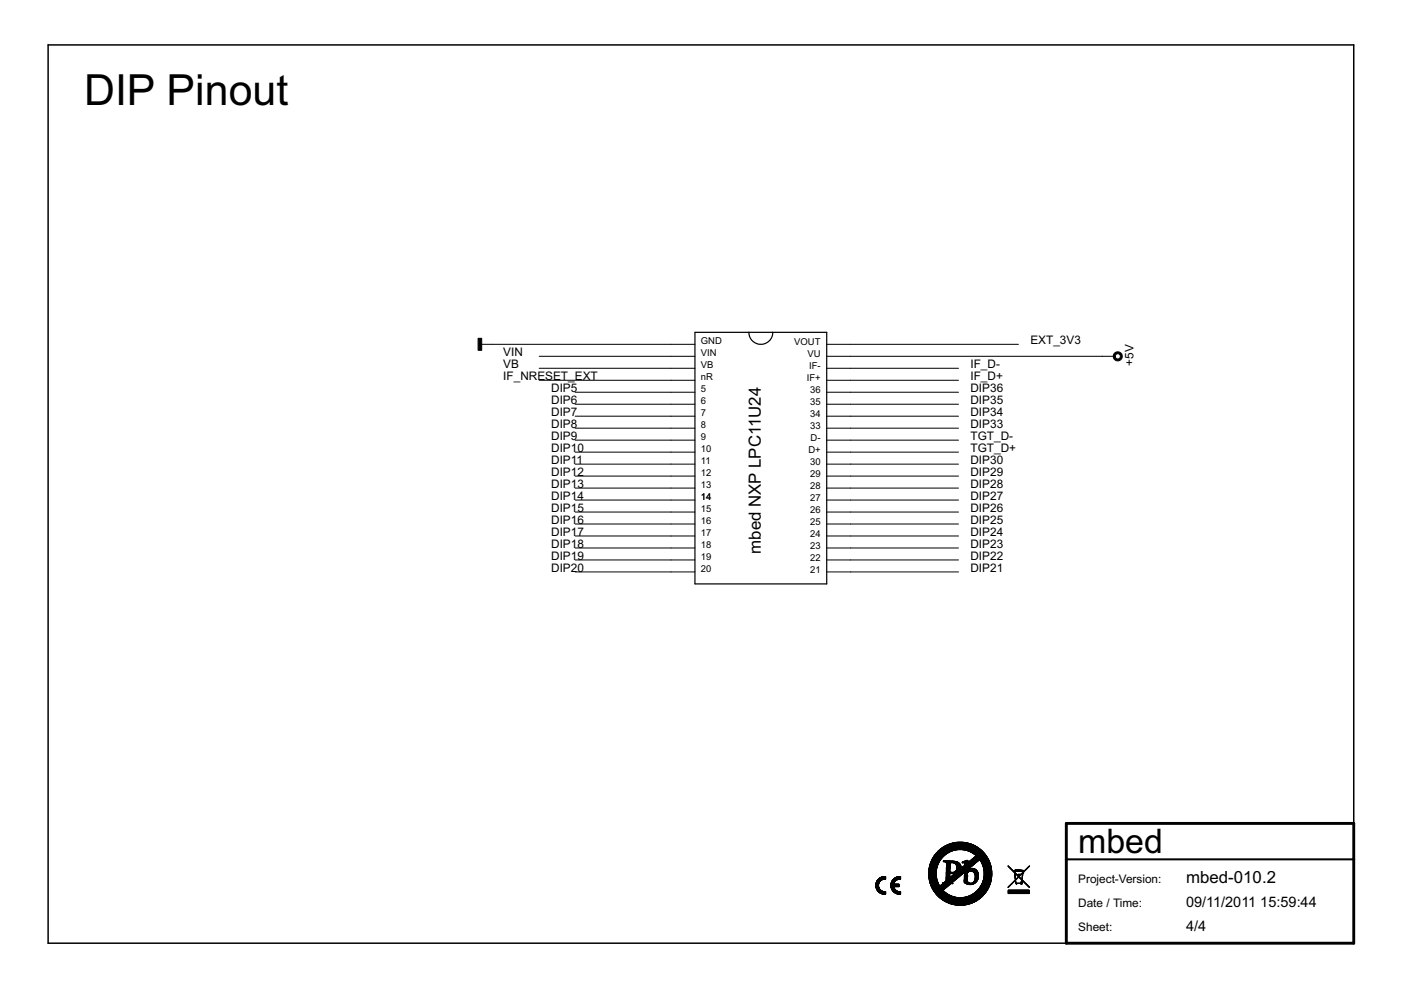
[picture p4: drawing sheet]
<svg xmlns="http://www.w3.org/2000/svg" width="297mm" height="210mm" viewBox="0 0 297 210" stroke-linecap="round" stroke-linejoin="round" font-family="sans-serif">
<g fill="#000" stroke="#000" stroke-width=".21">
<path d="M101.6 73h2.6zM142.3 73h5zM142.3 75.5h5zM142.3 78.1h5zM104.2 73h38.1zM114.3 75.5h28zM114.3 78.1h28zM175.3 78.1h5.1zM175.3 75.5h5.1zM175.3 73h5.1zM180.4 73h35.5zM180.4 78.1h22.8z"/>
<path d="M233.7 75.5h2.5zM180.4 75.5h53.3zM142.3 80.6h5zM142.3 83.2h5zM142.3 85.7h5zM142.3 88.2h5zM142.3 90.8h5zM142.3 93.3h5zM142.3 95.9h5zM142.3 98.4h5zM121.9 90.8h20.4zM121.9 93.3h20.4z"/>
<path d="M121.9 95.9h20.4zM121.9 98.4h20.4zM121.9 83.2h20.4zM121.9 85.7h20.4zM121.9 88.2h20.4zM114.3 80.6h28zM175.3 98.4h5.1zM175.3 95.9h5.1zM175.3 93.3h5.1zM175.3 90.8h5.1zM175.3 88.2h5.1zM175.3 85.7h5.1z"/>
<path d="M175.3 83.2h5.1zM175.3 80.6h5.1zM180.4 98.4h22.8zM180.4 90.8h22.8zM180.4 88.2h22.8zM180.4 85.7h22.8zM180.4 83.2h22.8zM180.4 95.9h22.8zM180.4 93.3h22.8zM180.4 80.6h22.8zM142.3 100.9h5zM142.3 103.5h5z"/>
<path d="M142.3 106h5zM142.3 108.6h5zM142.3 111.1h5zM142.3 113.6h5zM142.3 116.2h5zM142.3 118.7h5zM121.9 100.9h20.4zM121.9 103.5h20.4zM121.9 106h20.4zM121.9 108.6h20.4zM121.9 111.1h20.4zM121.9 113.6h20.4z"/>
<path d="M121.9 116.2h20.4zM121.9 118.7h20.4zM175.3 118.7h5.1zM175.3 116.2h5.1zM175.3 113.6h5.1zM175.3 111.1h5.1zM175.3 108.6h5.1zM175.3 106h5.1zM175.3 103.5h5.1zM175.3 100.9h5.1zM180.4 118.7h22.8zM180.4 116.2h22.8z"/>
<path d="M180.4 113.6h22.8zM180.4 111.1h22.8zM180.4 108.6h22.8zM180.4 106h22.8zM180.4 103.5h22.8zM180.4 100.9h22.8zM142.3 121.3h5zM121.9 121.3h20.4zM175.3 121.3h5.1zM180.4 121.3h22.8zM185.7 187.9h.6zM185.7 187.8h.6z"/>
<path d="M185.7 187.7h.6zM185.7 187.6h.6zM185.7 187.5h.6zM185.7 188.1h.6zM185.7 188h.6zM185.7 187.4h.6zM185.7 188.2h.6zM185.7 187.3h.6zM185.8 188.2h.6zM185.8 188.2h.5zM185.8 187.3h.5zM185.8 187.3h.6z"/>
<path d="M185.8 187.2h.6zM185.8 188.3h.6zM185.8 187.1h.6zM185.8 188.4h.6zM185.8 188.4h.7zM185.8 187h.6zM185.8 187h.7zM185.8 188.5h.7zM185.9 188.5h.6zM185.9 187h.6zM185.9 186.9h.6zM185.9 188.6h.7z"/>
<path d="M185.9 188.6h.6zM185.9 186.9h.7zM185.9 186.8h.7zM185.9 188.7h.8zM185.9 188.7h.7zM185.9 186.8h.8zM186 188.7h.7zM186 186.8h.7zM186 186.7h.7zM186 188.8h.8zM186 186.7h.8zM186 186.6h.8z"/>
<path d="M186.1 188.8h.8zM186.1 186.6h.8zM186.1 188.9h.8zM186.1 188.9h.9zM186.1 186.6h.9zM186.1 186.5h.9zM186.1 189h1zM186.1 186.5h1zM186.2 189h1zM186.2 189h.9zM186.2 186.5h.9zM186.2 186.5h1z"/>
<path d="M186.2 189h1.1zM186.2 186.4h1.1zM186.2 189h1.3zM186.2 189h1.2zM186.2 186.4h1.2zM186.2 186.4h1.3zM186.2 189.1h1.6zM186.2 186.4h1.6zM186.3 189.1h1.5zM186.3 186.4h1.5zM186.3 186.3h1.5zM186.4 189.2h1.4z"/>
<path d="M186.4 186.3h1.4zM186.4 186.2h1.4zM186.5 189.3h1.3zM186.5 186.2h1.3zM186.5 186.1h1.3zM186.6 189.3h1.2zM186.6 186.1h1.2zM186.6 189.4h1.2zM186.7 189.4h1.1zM186.7 186.1h1.1zM186.8 189.4h1zM186.8 186h1z"/>
<path d="M186.8 189.5h1zM186.9 189.5h.9zM186.9 186h.9zM186.9 185.9h.9zM187 189.5h.8zM187 185.9h.8zM187.1 189.5h.7zM187.1 185.9h.7zM187.1 189.6h.7zM187.2 189.6h.6zM187.2 185.9h.6zM187.3 185.9h.5z"/>
<path d="M187.3 189.6h.5zM187.4 189.6h.3zM187.4 185.9h.3zM188.9 188h1.7zM188.9 187.9h1.7zM188.9 187.8h1.7zM188.9 187.7h1.7zM188.9 187.6h1.7zM188.9 187.5h1.7zM188.9 188.1h.6zM188.9 188h.6zM188.9 187.5h.6z"/>
<path d="M188.9 187.4h.6zM188.9 187.3h.6zM188.9 188.2h.6zM189 188.3h.6zM189 188.2h.5zM189 187.3h.5zM189 187.2h.5zM189 187.2h.6zM189 187.1h.6zM189 188.4h.6zM189 188.4h.7zM189 187h.7z"/>
<path d="M189 188.5h.7zM189.1 188.5h.6zM189.1 186.9h.6zM189.1 188.6h.7zM189.1 188.6h.6zM189.1 186.9h.7zM189.1 186.8h.7zM189.1 188.7h.7zM189.1 188.7h.8zM189.1 186.8h.8zM189.2 188.7h.7zM189.2 186.8h.7z"/>
<path d="M189.2 186.7h.7zM189.2 188.8h.8zM189.2 188.8h.7zM189.2 186.7h.8zM189.2 186.6h.8zM189.3 188.8h.8zM189.3 186.6h.8zM189.3 188.9h.8zM189.3 188.9h.9zM189.3 186.6h.9zM189.3 186.5h.9zM189.3 189h1z"/>
<path d="M189.3 186.5h1zM189.4 189h1zM189.4 189h.9zM189.4 186.5h.9zM189.4 186.5h1zM189.4 189h1.1zM189.4 186.4h1.1zM189.4 189.1h1.5zM189.4 189h1.3zM189.4 189h1.2zM189.4 186.4h1.2zM189.4 186.4h1.3z"/>
<path d="M189.4 186.4h1.5zM189.5 189.1h1.4zM189.5 186.4h1.4zM189.5 186.3h1.4zM189.5 189.2h1.4zM189.6 189.2h1.3zM189.6 186.3h1.3zM189.6 186.2h1.3zM189.7 189.3h1.2zM189.7 189.2h1.2zM189.7 186.2h1.2zM189.7 186.1h1.2z"/>
<path d="M189.8 189.3h1.1zM189.8 186.1h1.1zM189.8 189.4h1.1zM189.9 189.4h1zM189.9 186.1h1zM189.9 186h1zM190 189.4h.9zM190 186h.9zM190 189.5h.9zM190.1 189.5h.8zM190.1 186h.8zM190.1 185.9h.8z"/>
<path d="M190.2 189.5h.7zM190.2 185.9h.7zM190.3 189.5h.6zM190.3 185.9h.6zM190.4 189.6h.5zM190.4 185.9h.5zM190.5 189.6h.4zM190.5 185.9h.4zM190.6 189.6h.3zM190.6 185.9h.3z"/>
<path d="M236.2 75a.96 .96 0 0 1 1.6 0 .96 .96 0 0 1-.5 1.4 .96 .96 0 0 1-1.3-.9h.4a.56 .56 0 0 1 .8-.4 .56 .56 0 0 1 .1 .9 .56 .56 0 0 1-.8-.3l-.1-.2h-.4z" fill-rule="evenodd"/>
</g>
<g fill="#000" stroke="#000" stroke-width=".21">
<path d="M101.4 71.7h.7v2.6h-.7zM199.5 180h8.3zM199.5 180h8.2zM199.5 179.9l8.2 .1zM199.6 179.9h8zM199.6 179.8l8 .1zM199.7 179.8h7.8zM199.7 179.7l7.8 .1zM199.8 179.7l7.6 .1zM199.8 179.7h7.6zM199.9 179.7h7.4zM199.9 179.6l7.4 .1z"/>
<path d="M199.9 179.6l7.3 .1zM200 179.6h7.2zM200.1 179.5l7 .1zM200.1 179.5h6.9zM200.2 179.5h6.8zM200.3 179.4l6.6 .1zM200.3 179.4h6.6zM200.4 179.4h6.4zM200.4 179.3l6.4 .1zM200.5 179.3l6.2 .1zM200.5 179.3h6.2zM200.6 179.3h6z"/>
<path d="M200.6 179.2l6 .1zM200.6 179.2l5.9 .1zM200.7 179.2h5.8zM200.8 179.2h5.6zM200.8 179.1l5.6 .1zM200.9 179.1l5.4 .1zM200.9 179.1h5.4zM201 179.1h5.2zM201 179l5.2 .1zM201.1 179h5zM201.2 179h4.8zM201.3 179h4.7z"/>
<path d="M201.3 178.9l4.6 .1zM201.4 178.9h4.4zM201.4 178.9h4.3zM201.5 178.9h4.1zM201.6 178.8l4 .1zM201.7 178.8l3.8 .1zM201.8 178.8h3.6zM201.9 178.8h3.4zM202 178.7l3.2 .1zM202.1 178.7l3 .1zM202.2 178.7h2.8zM202.3 178.6l2.6 .1z"/>
<path d="M202.5 178.6l2.2 .1zM202.6 178.6h2zM202.8 178.6h1.5zM203.1 178.6h1zM196.9 185.7l1.6 .1zM196.9 185.7h1.6zM196.9 185.6l1.6 .1zM196.9 185.6h1.6zM196.9 185.5l1.6 .1zM196.9 185.5h1.6zM196.9 184.9l1.6 .1zM196.9 184.9h1.6z"/>
<path d="M196.9 184.8l1.6 .1zM196.9 184.8h1.6zM196.9 184.7l1.6 .1zM196.9 184.7h1.6zM196.9 185.4l1.6 .1zM196.9 185.4h1.6zM196.9 185.3l1.6 .1zM196.9 185.3h1.6zM196.9 185.2l1.6 .1zM196.9 185.2h1.6zM196.9 185.1l1.6 .1zM196.9 185.1h1.6z"/>
<path d="M196.9 185l1.6 .1zM196.9 185h1.6zM196.9 186h1.6zM196.9 185.9l1.6 .1zM196.9 185.9h1.6zM196.9 185.8l1.6 .1zM196.9 185.8h1.6zM196.9 184.6l1.6 .1zM196.9 184.6h1.6zM196.9 184.5l1.6 .1zM196.9 184.5h1.6zM196.9 184.4l1.6 .1z"/>
<path d="M197 186.2h1.6zM197 186.1l1.6 .1zM197 186.1h1.6zM197 186l1.6 .1zM197 184.4l1.5 .1zM197 184.4h1.6zM197 184.3l1.6 .1zM197 184.3h1.6zM197 184.2l1.6 .1zM197 186.2l1.6 .1zM197 184.2h1.6zM197 184.1l1.6 .1z"/>
<path d="M197 186.5h1.6zM197 186.4h1.6zM197 186.3l1.6 .1zM197 186.3h1.6zM197 184.1h1.6zM197 184l1.6 .1zM197 186.4l1.6 .1zM197 184h1.6zM197 183.9l1.6 .1zM197 186.6h1.7zM197 186.6h1.6zM197 186.5l1.6 .1z"/>
<path d="M197 183.9h1.6zM197 183.8l1.6 .1zM197.1 186.7l1.6 .1zM197.1 186.7h1.6zM197.1 186.6l1.6 .1zM197.1 183.8l1.6 .1zM197.1 183.8h1.6zM197.1 183.7l1.6 .1zM197.1 183.7h1.6zM197.1 186.9h1.7zM197.1 186.8l1.7 .1zM197.1 186.8l1.6 .1z"/>
<path d="M197.1 186.8h1.6zM197.1 183.6l1.6 .1zM197.1 186.9l1.7 .1zM197.1 183.6h1.7zM197.1 183.5l1.7 .1zM197.1 187l1.7 .1zM197.1 187h1.7zM197.1 183.6h1.6zM197.1 183.5h1.7zM197.1 183.4l1.7 .1zM197.1 187.1h1.7zM197.1 183.3l1.7 .1z"/>
<path d="M197.2 187.1l1.7 .1zM197.2 183.4l1.6 .1zM197.2 183.4h1.6zM197.2 183.3h1.7zM197.2 187.2l1.7 .1zM197.2 187.2h1.7zM197.2 183.3h1.6zM197.2 187.3h1.7zM197.2 183.2l1.7 .1zM197.2 183.2h1.7zM197.2 187.3l1.8 .1zM197.2 187.3l1.7 .1z"/>
<path d="M197.2 183.1l1.7 .1zM197.2 183.1h1.7zM197.3 187.4l1.7 .1zM197.3 183.1h1.6zM197.3 187.5h1.7zM197.3 187.4h1.7zM197.3 183l1.7 .1zM197.3 182.9l1.7 .1zM197.3 183h1.7zM197.3 187.6h1.8zM197.3 187.5l1.8 .1zM197.3 182.9h1.8z"/>
<path d="M197.3 187.6l1.8 .1zM197.3 182.8l1.8 .1zM197.4 187.7h1.7zM197.4 182.8h1.7zM197.4 187.7l1.8 .1zM197.4 182.7l1.7 .1zM197.4 187.8l1.8 .1zM197.4 187.7l1.7 .1zM197.4 182.7h1.7zM197.4 187.9h1.8zM197.4 187.8h1.8zM197.4 182.7h1.8z"/>
<path d="M197.4 182.6l1.8 .1zM197.4 182.6h1.8zM197.5 187.9l3.4 .1zM197.5 187.9h3.4zM197.5 182.5l1.7 .1zM197.5 188h3.3zM197.5 182.5h1.8zM197.5 188l3.3 .1zM197.5 182.4l1.8 .1zM197.5 182.4h1.8zM197.5 188.1l3.2 .1zM197.5 188l3.2 .1z"/>
<path d="M197.5 188.1l3.1 .1zM197.5 188.1h3.2zM197.5 182.3l1.9 .1zM197.6 188.2h3zM197.6 182.3h1.8zM197.6 188.2l3 .1zM197.6 182.2l1.8 .1zM197.6 188.3h2.9zM197.6 182.2h1.8zM197.6 182.2h1.9zM197.6 188.3h2.8zM197.6 188.2l2.9 .1z"/>
<path d="M197.6 182.1l1.9 .1zM197.7 188.4h2.7zM197.7 188.3l2.7 .1zM197.7 182.1l1.8 .1zM197.7 182.1h1.8zM197.7 188.4h2.6zM197.7 182.1h1.9zM197.7 188.5h2.6zM197.7 188.4l2.6 .1zM197.7 182l1.9 .1zM197.7 188.5h2.5zM197.7 181.9l1.9 .1z"/>
<path d="M197.8 188.5l2.4 .1zM197.8 182h1.8zM197.8 181.9l1.9 .1zM197.8 181.9h1.9zM197.8 188.6h2.3zM197.8 181.8l1.9 .1zM197.8 188.6l2.3 .1zM197.8 188.7h2.2zM197.8 188.6l2.2 .1zM197.8 181.8h2zM197.9 188.7l2 .1zM197.9 188.7h2.1z"/>
<path d="M197.9 181.8h1.9zM197.9 181.7l2 .1zM197.9 188.8h2zM197.9 181.7h2zM197.9 188.8l2.1 .1zM197.9 188.8h2.1zM198 188.8h2zM198 181.6l1.9 .1zM198 188.9h2zM198 181.6l2 .1zM198 181.6h2zM198 188.9l2.1 .1z"/>
<path d="M198 188.9h2.1zM198 181.5l2 .1zM198 181.5h2.1zM198.1 189h2.1zM198.1 189h2zM198.1 181.4l2 .1zM198.1 189l2.1 .1zM198.1 181.4l2.1 .1zM198.1 181.4h2.1zM198.1 189.1h2.2zM198.1 189.1l2.2 .1zM198.1 181.3l2.2 .1z"/>
<path d="M198.2 189.2h2.2zM198.2 189.1l2.1 .1zM198.2 181.3h2.1zM198.2 181.3h2.2zM198.2 189.2l2.2 .1zM198.2 181.2l2.2 .1zM198.2 189.3h2.3zM198.2 181.2h2.2zM198.3 189.3h2.2zM198.3 181.2h2.2zM198.3 181.1l2.2 .1zM198.3 189.3l2.3 .1z"/>
<path d="M198.3 189.4h2.3zM198.3 181.1h2.3zM198.4 189.4h2.3zM198.4 189.4h2.2zM198.4 181.1h2.2zM198.4 189.4l2.3 .1zM198.4 181l2.3 .1zM198.4 189.4l2.4 .1zM198.4 181l2.2 .1zM198.4 181h2.3zM198.4 189.5h2.4zM198.4 189.5h2.5z"/>
<path d="M198.4 180.9l2.4 .1zM198.5 189.5l2.4 .1zM198.5 180.9l2.3 .1zM198.5 189.6h2.5zM198.5 180.9h2.4zM198.5 180.8l2.4 .1zM198.5 189.6l2.5 .1zM198.5 180.8h2.5zM198.6 180.8h2.4zM198.6 189.7h2.5zM198.6 180.8h2.5zM198.6 189.7l2.6 .1z"/>
<path d="M198.6 189.7h2.6zM198.6 180.7l2.5 .1zM198.6 189.8h2.7zM198.7 180.7l2.5 .1zM198.7 189.8h2.6zM198.7 180.7h2.5zM198.7 189.8h2.7zM198.7 180.7h2.6zM198.7 189.8l2.7 .1zM198.7 180.6l2.6 .1zM198.8 189.9h2.7zM198.8 180.6l2.5 .1z"/>
<path d="M198.8 180.6h2.6zM198.8 180.6h2.7zM198.8 189.9h2.8zM198.8 180.5l2.7 .1zM198.8 189.9l2.9 .1zM198.8 180.5l2.8 .1zM198.9 189.9l2.8 .1zM198.9 180.5h2.7zM198.9 190h2.9zM198.9 180.5h2.8zM198.9 190l3 .1zM198.9 180.4l2.9 .1z"/>
<path d="M198.9 190.1h3.1zM198.9 190l3.1 .1zM198.9 180.4h2.9zM198.9 180.4h3zM199 190.1h3.1zM199 190.1l3.2 .1zM199 180.4h3zM199 190.1l3.3 .1zM199.1 190.2h3.3zM199.1 180.3l3 .1zM199.1 180.3h3.1zM199.1 190.2h3.4z"/>
<path d="M199.1 180.3h3.2zM199.1 190.2h3.5zM199.1 180.2l3.3 .1zM199.2 190.2l3.6 .1zM199.2 190.3h3.7zM199.2 180.2l3.4 .1zM199.2 180.2h3.5zM199.2 190.3h4zM199.2 180.1l3.7 .1zM199.2 190.3l8.8 .1zM199.3 190.3l8.6 .1zM199.3 187.9h1.7z"/>
<path d="M199.3 180.1l3.8 .1zM199.3 190.4h8.6zM199.3 187.8l1.7 .1zM199.3 180.1h8.6zM199.3 187.8h1.7zM199.3 180l8.5 .1zM199.4 190.4l8.4 .1zM199.4 187.8h1.7zM199.4 180l8.4 .1zM199.4 190.5h8.4zM199.4 187.7l1.7 .1zM199.4 180h8.4z"/>
<path d="M199.5 187.7h1.6zM199.5 190.5h8.2zM199.5 190.5l8.2 .1zM199.5 187.7h1.7zM199.5 190.5l8.1 .1zM199.5 187.6l1.7 .1zM199.6 187.6l1.7 .1zM199.6 190.6h8zM199.6 187.6h1.7zM199.6 190.6l8 .1zM199.6 190.6l7.9 .1zM199.6 187.5l1.7 .1z"/>
<path d="M199.7 187.5l1.7 .1zM199.7 190.7h7.8zM199.7 187.5h1.7zM199.7 190.7h7.7zM199.8 190.7l7.6 .1zM199.8 187.5h1.7zM199.8 190.8h7.6zM199.8 187.4l1.7 .1zM199.8 187.4h1.7zM199.9 190.8h7.4zM199.9 187.4h1.6zM199.9 187.3l1.7 .1z"/>
<path d="M199.9 187.3h2.1zM199.9 187.2l2.1 .1zM199.9 187.2h2.1zM199.9 187.2h1.9zM199.9 187.1l1.9 .1zM199.9 187.3l2.1 .1zM199.9 190.8l7.3 .1zM199.9 190.8l7.4 .1zM200 187.3h2zM200 190.9h7.2zM200 182.6l2.6 .1zM200 182.6l2.5 .1z"/>
<path d="M200 182.6h2.4zM200 182.6h2.1zM200 182.5l1.4 .1zM200 182.7h2.7zM200 182.5l.4 .1zM200.1 190.9l7 .1zM200.2 191h6.8zM200.2 187.1l1.6 .1zM200.2 187.1h1.7zM200.2 191l6.8 .1zM200.3 191l6.6 .1zM200.3 187l1.7 .1z"/>
<path d="M200.3 182.7h2.5zM200.3 191.1h6.6zM200.3 187h1.7zM200.4 186.9l1.7 .1zM200.4 191.1h6.4zM200.4 186.9h1.7zM200.4 182.7l2.5 .1zM200.4 191.1l6.4 .1zM200.5 186.9h1.7zM200.5 182.8h2.5zM200.5 191.2h6.2zM200.5 186.8l1.7 .1z"/>
<path d="M200.6 186.8h1.6zM200.6 186.7l1.7 .1zM200.6 182.8h2.5zM200.6 191.2h6zM200.6 186.8h1.7zM200.6 186.6l1.8 .1zM200.6 186.6h1.9zM200.6 186.5h2zM200.6 186.4l2.1 .1zM200.6 186.4h2.1zM200.6 186.3l2.2 .1zM200.6 186.2l2.3 .1z"/>
<path d="M200.6 186.2h2.4zM200.6 186.1l2.5 .1zM200.6 182.8l2.5 .1zM200.6 186.7h1.8zM200.6 186.5l2 .1zM200.6 186.4h2.2zM200.6 186.3h2.3zM200.6 186.2h2.3zM200.6 186.1l2.4 .1zM200.6 186.1h.7zM200.6 186l.7 .1zM200.6 186h.7z"/>
<path d="M200.6 186h.8zM200.6 185.9l.8 .1zM200.6 185.9h.8zM200.6 185l3.7 .1zM200.6 182.9h2.6zM200.6 182.8l2.6 .1zM200.6 191.2l6 .1zM200.6 185.8l.8 .1zM200.6 185.8h.8zM200.6 185.7l.8 .1zM200.6 185.7h.8zM200.6 185.6l.8 .1z"/>
<path d="M200.6 185.6h.8zM200.6 185.5l.8 .1zM200.6 185.5h.8zM200.6 185.4l.8 .1zM200.6 185.4h.8zM200.6 185.3l.8 .1zM200.6 185.3h.8zM200.6 185.2l.8 .1zM200.6 185.2h.8zM200.6 185.1l.8 .1zM200.6 185.1h3.7zM200.6 185h3.8z"/>
<path d="M200.6 184.9l1.1 .1zM200.6 184.9l1 .1zM200.6 184.9h.8zM200.6 182.9h1.1zM200.7 184.8l.7 .1zM200.7 184.8h.7zM200.7 184.7l.7 .1zM200.7 184.7h.7zM200.7 184.6l.7 .1zM200.7 184.6h.7zM200.7 184.5l.7 .1zM200.7 184.5h.7z"/>
<path d="M200.7 184.4l.7 .1zM200.7 184.4h.7zM200.7 184.3l.7 .1zM200.7 184.3h.7zM200.7 184.2l.7 .1zM200.7 184.2h.7zM200.7 184.1l.7 .1zM200.7 184.1h.7zM200.7 184l.7 .1zM200.7 184h.7zM200.7 183.9l.7 .1zM200.7 183l.8 .1z"/>
<path d="M200.7 183h.8zM200.7 182.9l.8 .1zM200.7 183.2h.7zM200.7 183.1l.7 .1zM200.7 183.1h.7zM200.7 183l.7 .1zM200.7 191.2l5.8 .1zM200.7 183.9h.7zM200.7 183.8l.7 .1zM200.7 183.8h.7zM200.7 183.7l.7 .1zM200.7 183.7h.7z"/>
<path d="M200.7 183.6l.7 .1zM200.7 183.6h.7zM200.7 183.5l.7 .1zM200.7 183.5h.7zM200.7 183.4l.7 .1zM200.7 183.4h.7zM200.7 183.3l.7 .1zM200.7 183.3h.7zM200.7 183.2l.7 .1zM200.7 191.3h5.8zM200.8 191.3h5.6zM200.9 191.3l5.5 .1z"/>
<path d="M200.9 191.3l5.4 .1zM201 191.4h5.2zM201 191.4l5.2 .1zM201.1 191.4l5 .1zM201.1 191.5h5zM201.2 191.5h4.8zM201.3 191.5h4.6zM201.4 191.5l4.4 .1zM201.4 186.1h1.7zM201.4 191.6h4.4zM201.5 191.6h4.2zM201.5 185.1l2.7 .1z"/>
<path d="M201.5 186l1.7 .1zM201.5 186h1.7zM201.5 191.6h4.1zM201.6 185.9l1.7 .1zM201.6 185.2h2.6zM201.6 185.9h1.7zM201.7 191.6l3.8 .1zM201.7 185.9h1.6zM201.7 185.8l1.7 .1zM201.7 191.7h3.7zM201.7 185.2h2.5zM201.7 185.8h1.7z"/>
<path d="M201.8 185.8h1.7zM201.8 191.7h3.6zM201.8 185.7l1.7 .1zM201.9 185.7h1.7zM201.9 191.7h3.4zM201.9 185.2l2.3 .1zM201.9 185.6l1.7 .1zM202 185.6l1.6 .1zM202 185.6h1.7zM202 191.7l3.1 .1zM202 182.9h1.2zM202.1 185.5l1.7 .1z"/>
<path d="M202.1 185.5h1.7zM202.1 191.7l3 .1zM202.1 184.9l2.4 .1zM202.2 185.4l1.7 .1zM202.2 182.9l1.1 .1zM202.2 185.4h1.7zM202.2 184.9l2.3 .1zM202.3 191.8h2.6zM202.3 185.4h1.7zM202.3 185.3l1.7 .1zM202.3 184.9h3zM202.3 183h1z"/>
<path d="M202.4 185.3h1.6zM202.4 183h.9zM202.4 191.8l2.4 .1zM202.4 185.3h1.7zM202.4 184.8l2.9 .1zM202.4 185.2l1.7 .1zM202.4 183l1 .1zM202.5 184.8h2.9zM202.5 183l.9 .1zM202.5 183.1h.9zM202.5 191.8l2.1 .1zM202.5 183.1h1z"/>
<path d="M202.5 184.7l3 .1zM202.6 184.7l2.9 .1zM202.6 183.1l.9 .1zM202.6 184.7h3zM202.6 183.2h.9zM202.6 184.7h3.1zM202.6 183.2l1 .1zM202.6 184.7h2.5zM202.6 183.3h1zM202.7 184.6l2.5 .1zM202.7 184.6h2.5zM202.7 184.6h2.4z"/>
<path d="M202.7 183.3h.9zM202.7 183.3l.9 .1zM202.7 191.9h1.8zM202.7 183.4h.9zM202.8 184.5l2.3 .1zM202.8 184.5h2.3zM202.8 184.4l2.3 .1zM202.8 183.5l.9 .1zM202.8 183.4l.9 .1zM202.8 184.4h2.3zM202.8 183.5h.9zM202.8 184.3l2.4 .1z"/>
<path d="M202.8 183.6h1zM202.8 183.6h.9zM202.8 184.3h2.5zM202.8 184.2l2.5 .1zM202.8 183.7h.9zM202.8 183.6l.9 .1zM202.9 184.3h2.3zM202.9 184.2h2.5zM202.9 184.1l2.5 .1zM202.9 184.1h2.5zM202.9 184.1h.9zM202.9 184l.9 .1z"/>
<path d="M202.9 184h.9zM202.9 183.9l.9 .1zM202.9 183.9h.9zM202.9 183.8l.9 .1zM202.9 183.8h.9zM202.9 183.7l.9 .1zM202.9 183.7h.9zM202.9 191.9h1.4zM203.2 191.9l.8 .1zM203.8 184.1h1.7zM203.8 184l1.7 .1zM203.9 184l1.7 .1z"/>
<path d="M203.9 184h1.7zM203.9 190.3h4.1zM204 183.9l1.7 .1zM204 182.8l1.2 .1zM204 182.8h1.2zM204 183.9h1.7zM204 182.9h1.2zM204 180.1l3.9 .1zM204 182.9h.2zM204.1 182.8h1.1zM204.1 183.8l1.7 .1zM204.2 183.8h1.6z"/>
<path d="M204.2 182.7l1 .1zM204.2 183.8h1.7zM204.2 190.3h3.8zM204.2 183.7l1.7 .1zM204.2 182.7h1zM204.2 183.7h1.7zM204.2 180.1l3.8 .1zM204.3 183.7h1.7zM204.3 182.7h.9zM204.3 183.6l1.7 .1zM204.3 182.6l.9 .1zM204.4 183.6h1.7z"/>
<path d="M204.4 182.9h2.5zM204.4 190.2l3.6 .1zM204.4 182.6l.8 .1zM204.4 187h.8zM204.4 186.9h.7zM204.4 186.8h.7zM204.4 186.7l.7 .1zM204.4 186.7h.7zM204.4 186.6l.7 .1zM204.4 186.6h.7zM204.4 186.5l.7 .1zM204.4 186.5h.7z"/>
<path d="M204.4 182.9l2.5 .1zM204.4 180.2h3.6zM204.4 187.1h.9zM204.4 187l.9 .1zM204.4 186.9l.7 .1zM204.4 186.8l.7 .1zM204.4 183.5l1.7 .1zM204.5 187.1l.9 .1zM204.5 186.5h.6zM204.5 186.4l.6 .1zM204.5 186.4h.6zM204.5 186.3l.6 .1z"/>
<path d="M204.5 186.3h.6zM204.5 186.2l.6 .1zM204.5 186.2h.6zM204.5 186.1l.6 .1zM204.5 186.1h.6zM204.5 186l.6 .1zM204.5 186h.6zM204.5 185.9l.6 .1zM204.5 185.9h.6zM204.5 185.8l.6 .1zM204.5 185.8h.6zM204.5 185.7l.6 .1z"/>
<path d="M204.5 185.7h.6zM204.5 185.6l.6 .1zM204.5 185.6h.6zM204.5 185.5l.6 .1zM204.5 183.5l1.7 .1zM204.5 183h2.3zM204.5 182.9l2.3 .1zM204.5 185.5h.6zM204.5 185.4l.6 .1zM204.5 185.4h.6zM204.5 185.3l.6 .1zM204.5 185.3h.6z"/>
<path d="M204.5 185.2l.6 .1zM204.5 185.2h.6zM204.5 185.1l.6 .1zM204.5 185.1h.6zM204.5 185h.6zM204.5 185h.7zM204.5 182.6h.7zM204.5 183.5h1.7zM204.5 183.4l1.8 .1zM204.5 183.4h1.8zM204.5 183.3h1.9zM204.5 183.3h2z"/>
<path d="M204.5 183.2l2 .1zM204.5 183.2h2zM204.5 183.2h2.1zM204.5 183.1l2.1 .1zM204.5 183.1h2.2zM204.5 183l2.3 .1zM204.5 190.2h3.5zM204.5 185l.6 .1zM204.5 184.9l.7 .1zM204.5 184.9l.8 .1zM204.5 183.3l1.9 .1zM204.5 183l2.2 .1z"/>
<path d="M204.6 187.2h.9zM204.6 180.2l3.4 .1zM204.6 182.5l.6 .1zM204.6 187.2l1 .1zM204.7 187.2l1 .1zM204.7 190.2h3.4zM204.7 180.2l3.3 .1zM204.7 182.5l.5 .1zM204.7 187.3h1.9zM204.8 190.2h3.3zM204.8 182.5h.4zM204.8 187.3l1.7 .1z"/>
<path d="M204.8 180.3h3.3zM204.9 187.3l1.6 .1zM204.9 190.1l3.3 .1zM204.9 180.3h3.2zM204.9 182.4l.3 .1zM204.9 187.4h1.6zM205 190.1l3.2 .1zM205 187.4h1.4zM205 182.4l.2 .1zM205 180.3h3.1zM205.1 190.1h3.1zM205.1 187.4l1.2 .1z"/>
<path d="M205.1 180.3l3.1 .1zM205.1 187.5h1.2zM205.2 180.4h3zM205.2 187.5h1zM205.2 184.7h.6zM205.2 184.6l1.9 .1zM205.2 190l3 .1zM205.2 184.6h1.9zM205.2 182.9h1.7zM205.3 184.6h1.8zM205.3 190l3 .1zM205.3 187.5h.8z"/>
<path d="M205.3 182.8l1.7 .1zM205.3 184.5l1.8 .1zM205.3 180.4h2.9zM205.3 184.5h1.7zM205.3 182.8h1.7zM205.4 190h2.9zM205.4 184.5h1.6zM205.4 182.8h1.7zM205.4 184.4l1.6 .1zM205.4 180.4l2.9 .1zM205.4 187.5l.6 .1zM205.4 182.7l1.7 .1z"/>
<path d="M205.4 189.9l2.9 .1zM205.4 184.4h1.5zM205.4 180.5h2.9zM205.5 184.4h1.4zM205.5 182.7h1.7zM205.5 189.9l2.9 .1zM205.5 184.3l1.4 .1zM205.5 182.6l1.7 .1zM205.5 180.5h2.8zM205.5 184.3l1.3 .1zM205.5 189.9h2.9zM205.6 182.6h1.7z"/>
<path d="M205.6 180.5l2.7 .1zM205.6 184.3h1.2zM205.6 189.9h2.8zM205.6 182.5l1.7 .1zM205.7 184.2l1 .1zM205.7 189.9h2.7zM205.7 182.5l1.7 .1zM205.7 180.6h2.7zM205.7 182.5h1.7zM205.7 189.8l2.7 .1zM205.8 184.2h.8zM205.8 182.4l1.7 .1z"/>
<path d="M205.8 189.8h2.7zM205.8 180.6l2.6 .1zM205.8 182.4h1.7zM205.8 184.2h.7zM205.8 180.6l2.7 .1zM205.9 189.8h2.6zM205.9 182.3l1.7 .1zM205.9 180.7h2.6zM205.9 184.1l.6 .1zM205.9 184.7h1.3zM206 189.7l2.5 .1zM206 182.3h1.6z"/>
<path d="M206 182.3h1.7zM206 189.7h2.6zM206 187.2l.7 .1zM206 182.2l1.7 .1zM206 180.7l2.5 .1zM206 182.2h3.6zM206 184.1h.3zM206.1 180.8h2.5zM206.1 180.7l2.5 .1zM206.1 189.7h2.5zM206.1 187.2l.6 .1zM206.1 184.7h1.1z"/>
<path d="M206.1 182.2h3.4zM206.1 189.6l2.5 .1zM206.1 182.1l3.4 .1zM206.1 187.2h.6zM206.2 189.6l2.5 .1zM206.2 182.1h3.3zM206.2 180.8h2.4zM206.2 189.6h2.5zM206.2 187.2h.6zM206.2 184.7l1 .1zM206.2 187.1l.6 .1zM206.2 180.8l2.4 .1z"/>
<path d="M206.2 189.5l2.5 .1zM206.2 182l3.3 .1zM206.2 180.9h2.5zM206.3 187.1l.5 .1zM206.3 184.8h.9zM206.3 182l3.1 .1zM206.3 189.5l2.4 .1zM206.3 187.1h.6zM206.3 182h3.1zM206.3 180.9h2.4zM206.3 189.5h2.4zM206.3 184.8l1 .1z"/>
<path d="M206.3 184.8h1zM206.3 181.9l3.1 .1zM206.3 180.9l2.4 .1zM206.4 187l.5 .1zM206.4 189.5h2.3zM206.4 187h.5zM206.4 184.8l.9 .1zM206.4 181.9l3 .1zM206.4 180.9l2.3 .1zM206.4 184.9h.9zM206.4 181.9h3zM206.4 181h2.3z"/>
<path d="M206.4 189.4l2.4 .1zM206.4 184.9l.9 .1zM206.4 187h.6zM206.4 181h2.4zM206.5 186.9l.5 .1zM206.5 184.9l.8 .1zM206.5 181.9h2.9zM206.5 181l2.3 .1zM206.5 189.4h2.3zM206.5 186.9h.5zM206.5 185h.8zM206.5 181.8l2.9 .1z"/>
<path d="M206.5 186.9h.6zM206.5 186.8l.6 .1zM206.5 181.8h2.9zM206.5 189.4h2.4zM206.5 181.1h2.3zM206.6 189.3l2.3 .1zM206.6 186.8l.5 .1zM206.6 185.1h.8zM206.6 185l.8 .1zM206.6 181.8h2.7zM206.6 186.8h.5zM206.6 185.1l.8 .1z"/>
<path d="M206.6 181.7l2.7 .1zM206.6 186.7l.6 .1zM206.6 181.1h2.3zM206.6 189.3h2.3zM206.6 186.7h.6zM206.6 186.6l.6 .1zM206.6 185.2h.8zM206.6 181.7h2.7zM206.6 181.1l2.3 .1zM206.7 186.6h.5zM206.7 185.2l.7 .1zM206.7 181.1l2.2 .1z"/>
<path d="M206.7 189.3h2.2zM206.7 186.6h.6zM206.7 186.5h.6zM206.7 186.5l.6 .1zM206.7 185.3l.7 .1zM206.7 185.3h.7zM206.7 181.7h2.6zM206.7 189.2l2.3 .1zM206.7 186.4l.6 .1zM206.7 186.4h.6zM206.7 185.4h.7zM206.7 181.2h2.2z"/>
<path d="M206.7 186.4h.7zM206.7 186.3l.7 .1zM206.7 186.3h.7zM206.7 185.5h.8zM206.7 185.4l.8 .1zM206.7 181.6l2.5 .1zM206.8 189.2h2.2zM206.8 186.2l.6 .1zM206.8 186.2h.6zM206.8 186.1l.6 .1zM206.8 186.1h.6zM206.8 186l.6 .1z"/>
<path d="M206.8 186h.6zM206.8 185.7l.6 .1zM206.8 185.7h.6zM206.8 185.6l.6 .1zM206.8 185.6h.6zM206.8 185.5l.6 .1zM206.8 181.6l2.4 .1zM206.8 181.2l2.2 .1zM206.8 186h.7zM206.8 185.9l.7 .1zM206.8 185.9h.7zM206.8 185.8l.7 .1z"/>
<path d="M206.8 185.8h.7zM206.8 181.6h2.4zM206.8 181.3h2.2zM206.8 189.1l2.2 .1zM206.8 181.5l2.4 .1zM206.9 181.3h2.1zM206.9 189.1h2.1zM206.9 181.5h2.2zM206.9 181.3l2.1 .1zM206.9 189.1h2.2zM206.9 189l2.2 .1zM206.9 181.4l2.2 .1z"/>
<path d="M206.9 181.4h2.1zM206.9 181.4h2.2zM207 189l2.1 .1zM207 189h2.1zM207 181.4l2.1 .1zM207 181.4h2.1zM207.1 188.9l2.1 .1zM207.1 188.9h2.1zM207.2 188.8l2 .1zM207.2 188.8h2.1zM207.3 188.7l2 .1zM207.3 188.7h2z"/>
<path d="M207.3 188.6l2 .1zM207.4 188.6l2 .1zM207.4 188.6h2zM207.5 188.5l1.9 .1zM207.5 188.5h1.9zM207.5 188.5h2zM207.5 188.4l2 .1zM207.5 188.4h2zM207.6 188.4h1.9zM207.6 188.3l1.9 .1zM207.6 188.3h1.9zM207.7 188.2l1.9 .1z"/>
<path d="M207.7 188.3h1.8zM207.7 182.2l1.9 .1zM207.7 188.2h1.9zM207.8 188.2h1.8zM207.8 188.1l1.8 .1zM207.8 182.3h1.8zM207.8 182.3l1.8 .1zM207.8 188.1h1.9zM207.8 188l1.9 .1zM207.8 188h1.9zM207.8 182.4l1.9 .1zM207.8 182.4h1.9z"/>
<path d="M207.9 188h1.8zM207.9 182.5h1.8zM207.9 182.4l1.8 .1zM207.9 187.9l1.8 .1zM207.9 187.9h1.8zM207.9 182.5l1.8 .1zM207.9 187.9h1.9zM207.9 187.8l1.9 .1zM207.9 182.6h1.9zM207.9 182.6h1.8zM208 187.8h1.8zM208 187.7l1.8 .1z"/>
<path d="M208 182.6l1.8 .1zM208 182.7h1.8zM208 187.7h1.8zM208 182.7l1.8 .1zM208 187.6l1.8 .1zM208 182.8h1.8zM208.1 187.6l1.7 .1zM208.1 187.6h1.7zM208.1 182.8h1.7zM208.1 182.8l1.7 .1zM208.1 187.5l1.8 .1zM208.1 182.9h1.7z"/>
<path d="M208.1 187.5h1.8zM208.1 182.9l1.8 .1zM208.1 182.9h1.8zM208.2 187.5h1.7zM208.2 183h1.7zM208.2 182.9l1.7 .1zM208.2 187.4l1.7 .1zM208.2 183l1.7 .1zM208.2 187.4h1.7zM208.2 187.3l1.7 .1zM208.2 183.1h1.7zM208.2 187.3l1.8 .1z"/>
<path d="M208.2 187.3h1.8zM208.2 183.1l1.8 .1zM208.3 187.3h1.7zM208.3 187.2l1.7 .1zM208.3 183.2h1.7zM208.3 187.2h1.7zM208.3 183.3h1.7zM208.3 183.2l1.7 .1zM208.3 187.1l1.7 .1zM208.3 183.3l1.7 .1zM208.3 187.1h1.7zM208.3 187l1.7 .1z"/>
<path d="M208.3 187h1.7zM208.3 183.5h1.7zM208.3 183.4l1.7 .1zM208.3 183.4h1.7zM208.4 187h1.7zM208.4 186.9l1.7 .1zM208.4 186.9h1.7zM208.4 183.5l1.7 .1zM208.4 183.5h1.7zM208.4 186.8l1.7 .1zM208.4 183.6h1.7zM208.4 186.8h1.7z"/>
<path d="M208.4 183.7h1.7zM208.4 183.6l1.7 .1zM208.4 186.7l1.7 .1zM208.4 186.7h1.7zM208.4 186.6l1.7 .1zM208.4 183.8h1.7zM208.4 183.7l1.7 .1zM208.5 186.6h1.6zM208.5 183.9h1.6zM208.5 183.8l1.6 .1zM208.5 183.8h1.6zM208.5 186.6h1.7z"/>
<path d="M208.5 186.5l1.7 .1zM208.5 186.5h1.7zM208.5 183.9l1.7 .1zM208.5 183.9h1.7zM208.5 186.5h1.6zM208.5 186.4l1.7 .1zM208.5 186.4h1.7zM208.5 184.1h1.7zM208.5 184l1.7 .1zM208.5 184h1.6zM208.6 186.3l1.6 .1zM208.6 186.3h1.6z"/>
<path d="M208.6 186.2l1.6 .1zM208.6 184.2h1.6zM208.6 186.4h1.6zM208.6 184.1l1.6 .1zM208.6 184.1h1.6zM208.6 186.2h1.6zM208.6 186.1l1.6 .1zM208.6 184.3l1.6 .1zM208.6 184.3h1.6zM208.6 184.2l1.6 .1zM208.6 186.1h1.6zM208.6 186l1.6 .1z"/>
<path d="M208.6 186h1.6zM208.6 185.9l1.6 .1zM208.6 184.5h1.6zM208.6 184.4l1.6 .1zM208.6 184.4h1.6zM208.6 185.9h1.6zM208.6 185.8l1.6 .1zM208.6 185.8h1.6zM208.6 184.7h1.6zM208.6 184.6l1.6 .1zM208.6 184.6h1.6zM208.6 184.5l1.6 .1z"/>
<path d="M208.7 185.7l1.6 .1zM208.7 185.7h1.6zM208.7 185.6l1.6 .1zM208.7 185.6h1.6zM208.7 185.5l1.6 .1zM208.7 185.5h1.6zM208.7 185.4l1.6 .1zM208.7 185.4h1.6zM208.7 185.2h1.6zM208.7 185.1l1.6 .1zM208.7 185.1h1.6zM208.7 185l1.6 .1z"/>
<path d="M208.7 185h1.6zM208.7 184.9l1.6 .1zM208.7 184.9h1.6zM208.7 184.8l1.6 .1zM208.7 184.8h1.6zM208.7 184.7l1.6 .1zM208.7 184.7h1.6zM208.7 185.3l1.6 .1zM208.7 185.3h1.6zM208.7 185.2l1.6 .1zM213.8 189.4l4.4 .1zM213.8 189.4h4.4z"/>
<path d="M213.8 189.3l4.4 .1zM213.8 189.3h4.4zM213.8 189.2l4.4 .1zM213.8 189.2h4.4zM213.8 189.1l4.4 .1zM213.8 189.1h4.4zM213.8 189l4.4 .1zM213.8 189h4.4zM213.8 188.9l4.4 .1zM213.8 188.9h4.4zM213.8 188.8l4.4 .1zM213.8 188.8h4.4z"/>
<path d="M213.8 188.7l4.4 .1zM215 184.7h2zM215 184.6l2 .1zM215 184.7l2 .1zM215 184.9l.1 .1zM215 185h.2zM215.1 184.6h1.9zM215.1 185.1h.2zM215.1 184.5l.3 .1zM215.2 186.6l.1 .1zM215.2 184.5h.5zM215.3 186.5h.1z"/>
<path d="M215.3 184.5l.1 .1zM215.3 184.4l.1 .1zM215.3 184.4h.1zM215.4 187.2l1 .1zM215.4 187.3h.2zM215.5 187.4l.1 .1zM215.5 187.4h.1zM215.5 187.3l.1 .1zM215.5 187.3h.1zM215.5 184.4l.9 .1zM215.8 184.5l.5 .1zM215.8 185.4h.6z"/>
<path d="M215.8 185.5h.6zM215.8 185.4l.7 .1zM215.9 185.9h.2zM215.9 185.8l.1 .1zM216.2 184.5h.5zM216.3 187.3h.2zM216.3 187.1l.2 .1zM216.4 187.3l.1 .1zM216.4 187.1h.1zM216.4 187.4h.3zM216.4 187l.3 .1zM216.4 187h.3z"/>
<path d="M216.5 187.2l.2 .1zM216.5 187.2h.2zM216.5 187.1l.1 .1zM216.5 187.4l.1 .1zM216.5 187.3h.1zM216.6 187.3l.2 .1zM216.6 187.1h.2zM216.6 186.5h.1zM216.6 184.5l.2 .1zM216.7 187.1l.1 .1zM216.7 186.6h.1zM216.7 185.1h.3z"/>
<path d="M216.8 184.5l.2 .1zM216.8 184.7h.2zM216.8 185.1h.2zM216.8 185h.1zM216.8 184.6h.2zM216.8 184.8l.2 .1zM216.9 184.9h.1z"/>
</g>
<path d="M10.2 9.5h276.8zM287 9.5v165.1zM10.2 9.5v190.5zM10.2 200h215.9z" fill="#000" stroke="#000" stroke-width=".32"/>
<path d="M226.1 174.6h60.9zM287 174.6v7.6zM226.1 182.2v17.8zM226.1 174.6v7.6zM287 182.2v17.8zM226.1 200h60.9z" fill="#000" stroke="#000" stroke-width=".61"/>
<path d="M226.1 182.2h60.9z" fill="#000" stroke="#000" stroke-width=".42"/>
<path d="M147.3 70.5v53.3zM147.3 70.5h11.5zM158.8 70.5h5.1zM163.9 70.5h11.4zM147.3 123.8h28zM175.3 70.5v53.3z" fill="#000" stroke="#000" stroke-width=".25"/>
<path d="M158.8 70.5a2.54 2.54 0 0 0 2.5 2.5 2.54 2.54 0 0 0 2.6-2.5" fill="none" stroke="#000" stroke-width=".25"/>
<text font-size="10.2" x="17.8" y="22.2">DIP Pinout</text>
<text font-size="8" x="228.6" y="180.9">mbed</text>
<g font-size="4">
<text x="161.3" y="117.5" transform="rotate(-90 161.3 117.5)">mbed NXP LPC11U24</text>
<text x="251.5" y="187.3">mbed-010.2</text>
</g>
<g font-size="3.4">
<text x="251.5" y="192.4">09/11/2011</text>
<text x="251.5" y="197.4">4/4</text>
<text x="267.2" y="192.4">15:59:44</text>
</g>
<g font-size="2.8">
<text x="106.7" y="75.6">VIN</text>
<text x="218.5" y="73">EXT_3V3</text>
<text x="240.3" y="77.5" transform="rotate(-90 240.3 77.5)">+5V</text>
<text x="106.7" y="78.1">VB</text>
<text x="106.7" y="80.6">IF_NRESET_EXT</text>
<text x="116.9" y="83.2">DIP5</text>
<text x="205.8" y="78.1">IF_D-</text>
<text x="205.8" y="83.2">DIP36</text>
<text x="205.8" y="80.6">IF_D+</text>
<text x="116.9" y="85.7">DIP6</text>
<text x="116.9" y="88.2">DIP7</text>
<text x="205.8" y="88.2">DIP34</text>
<text x="205.8" y="85.7">DIP35</text>
<text x="116.9" y="90.8">DIP8</text>
<text x="116.9" y="93.3">DIP9</text>
<text x="116.9" y="95.9">DIP10</text>
<text x="205.8" y="90.8">DIP33</text>
<text x="205.8" y="95.9">TGT_D+</text>
<text x="205.8" y="93.3">TGT_D-</text>
<text x="116.9" y="98.4">DIP11</text>
<text x="116.9" y="100.9">DIP12</text>
<text x="205.8" y="100.9">DIP29</text>
<text x="205.8" y="98.4">DIP30</text>
<text x="116.9" y="103.5">DIP13</text>
<text x="116.9" y="106">DIP14</text>
<text x="205.8" y="106">DIP27</text>
<text x="205.8" y="103.5">DIP28</text>
<text x="116.9" y="108.6">DIP15</text>
<text x="116.9" y="111.1">DIP16</text>
<text x="116.9" y="113.6">DIP17</text>
<text x="205.8" y="113.6">DIP24</text>
<text x="205.8" y="111.1">DIP25</text>
<text x="205.8" y="108.6">DIP26</text>
<text x="116.9" y="116.2">DIP18</text>
<text x="116.9" y="118.7">DIP19</text>
<text x="205.8" y="118.7">DIP22</text>
<text x="205.8" y="116.2">DIP23</text>
<text x="116.9" y="121.3">DIP20</text>
<text x="205.8" y="121.3">DIP21</text>
<text x="228.6" y="187.3">Project-Version:</text>
<text x="228.6" y="192.4">Date / Time:</text>
<text x="228.6" y="197.4">Sheet:</text>
</g>
<g font-size="2.2">
<text x="148.6" y="75.6">VIN</text>
<text x="148.6" y="73">GND</text>
<text x="168.4" y="73.2">VOUT</text>
<text x="171.2" y="75.7">VU</text>
<text x="148.6" y="80.6">nR</text>
<text x="148.6" y="83.2">5</text>
<text x="148.6" y="78.1">VB</text>
<text x="171.1" y="80.8">IF+</text>
<text x="171.6" y="78.2">IF-</text>
<text x="171.8" y="83.3">36</text>
<text x="148.6" y="85.7">6</text>
<text x="148.6" y="88.2">7</text>
<text x="171.8" y="88.4">34</text>
<text x="171.8" y="85.9">35</text>
<text x="148.6" y="90.8">8</text>
<text x="148.6" y="93.3">9</text>
<text x="148.6" y="95.9">10</text>
<text x="171.8" y="90.9">33</text>
<text x="171.9" y="93.5">D-</text>
<text x="148.6" y="98.4">11</text>
<text x="148.6" y="100.9">12</text>
<text x="171.4" y="96">D+</text>
<text x="171.8" y="101.1">29</text>
<text x="171.8" y="98.6">30</text>
<text x="148.6" y="103.5">13</text>
<text x="148.6" y="106">14</text>
<text x="171.8" y="106.2">27</text>
<text x="171.8" y="103.6">28</text>
<text x="148.6" y="108.6">15</text>
<text x="148.6" y="111.1">16</text>
<text x="148.6" y="113.6">17</text>
<text x="171.8" y="113.8">24</text>
<text x="171.8" y="111.3">25</text>
<text x="171.8" y="108.7">26</text>
<text x="148.6" y="116.2">18</text>
<text x="148.6" y="118.7">19</text>
<text x="171.8" y="118.9">22</text>
<text x="171.8" y="116.3">23</text>
<text x="148.6" y="121.3">20</text>
<text x="171.8" y="121.4">21</text>
</g>
</svg>
